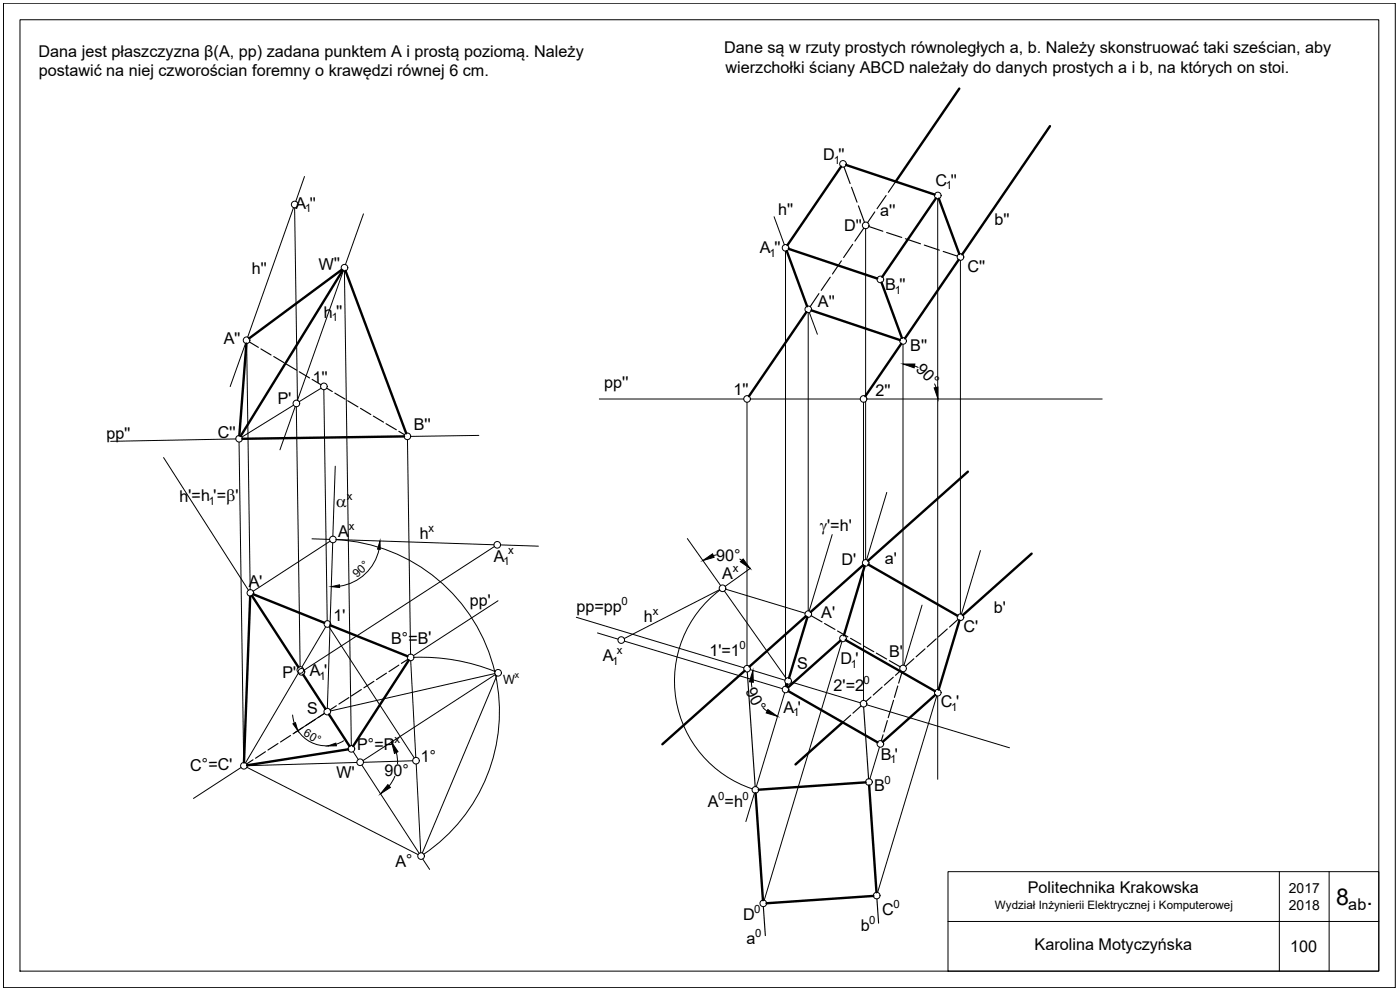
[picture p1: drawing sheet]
<svg xmlns="http://www.w3.org/2000/svg" width="420mm" height="297mm" viewBox="0 0 420 297" stroke-linecap="round" stroke-linejoin="round" font-family="sans-serif">
<!-- layer: 0 -->
<g fill="none" stroke="#000" stroke-width=".3">
<path d="M1 1h417.7v295.3h-417.7zM6 5.9h407.8v285.5h-407.8zM91.4 53l-2.6 7.5M281.4 59.7v147.2M88.1 62.3l-13.8 38.9M88.4 62.4l.9 57.7 13.7-38.8M109.1 64.2l-5.4 15.2M232.3 65l3.1 8.4M235.7 75.4v128.3M259.8 68.6v50.4M288.2 78.1v106.1M103.1 81.1h.1"/>
<path d="M103.4 81.3l2 142.4M242.6 93.8v89.5M242.9 93.8l2.4 6.5M73.7 103l-4.6 13M74 103.1l1.1 73.9M96.3 116.5l-6.5 4M97.2 117l1 69.2M179.9 119.7h43.3M225.2 119.7h32.9M260.1 119.7h70.7M271 103.3v96.3M274.5 109.8l1 .4"/>
<path d="M280.5 115.2l.4 1.1M49.1 137.3l25.5 39.8M70.8 131.7l-37.6 .7M71.7 132.7l1.4 96.1M88.1 121.6l-15.5 9.5M88.6 122l-4.6 13M88.9 122l1.2 78M100.6 139.9l-.7 21M122.3 132l.9 64.3M143.7 130.6l-20.4 .3M224.2 120.7v78.9M259.2 120.7v47.4"/>
<path d="M259.8 120.5v47.4M266.1 147.7l-6 20.2M93.6 161.7l5.3 .1M99 162.4l-23.1 15M99.9 162.9l-1.7 49.6M100.9 161.9l47.3 1.5M100.9 161.9a51.7 51.7 0 0 1 47.6 39.8M113.8 164.8a14.2 14.2 0 0 1-11.9 11.1M148.4 164l-57.1 37M150.2 163.5l11.4 .4M206.3 161.6l10 14.1M216 177.1a34.1 34.1 0 0 0 9.8 59.6"/>
<path d="M217.4 177.3l18.6 26.2M217.8 176.8l23.8 7.2M249.8 160.4l-6.9 22.9M259.2 169.7v40.5M294.2 165.2l-5.7 19.1M97.7 188.1l-7.1 12.1M98.7 188.1l25.6 39.3M123.3 198.3l1.5 28.9M124.3 197.2a59.7 59.7 0 0 1 24.3 4.3M149.5 180.3l-25.4 16.4M173 185.2l50.3 15.2M179.3 189.9l6.2 1.9"/>
<path d="M187.4 192.4l47.4 14.2M252.7 192.5l-23.4 77.6M276.7 181.6l-5.4 18M87.8 214.5l.5 2.5M89.4 219.2a10.1 10.1 0 0 0 9 4.6M89.5 202l-15.8 26.9M97.3 214.1l-9 5.8M148.5 202.1l-49.3 11.2M148.7 202.4l-39.8 25.8M148.7 202.5a51.7 51.7 0 0 1-21.5 53.8M149.1 202.8l-22.4 53.1M225.2 200.9l10.4 3.2"/>
<path d="M225.5 204.6l.2 1.6M229 212.4l1.2 1M235.5 207.9l-8.5 28.2M235.7 205v.9M237.5 204.6l20.7 6.3M260.1 211.5l42.9 12.9M281.1 208.8l-17.7 59M281.4 208.9v24.9M72.3 230.3l-14.2 9.3M74.1 230.2l51.4 26.2M103.1 222.3l-2.2 1M106 225.5l1.6 2.4"/>
<path d="M107.1 228.8l-32.9 .9M108.6 229.6l17.2 26.4M123.9 228.3l-14.8 .4M124.9 229.2l1.4 26.7M226.4 238l-2.6 8.5M263.9 224.2l-2.8 9.5M126.9 257.7l2 3.2M284.5 261.5h129.3v29.9h-129.3zM284.5 276.5h129.3M383.9 261.5v29.9M398.9 261.5v29.9"/>
<circle cx="253" cy="49.2" r=".99"/>
<circle cx="281.4" cy="58.7" r=".99"/>
<circle cx="88.4" cy="61.4" r=".99"/>
<circle cx="235.8" cy="74.4" r=".99"/>
<circle cx="259.8" cy="67.6" r=".99"/>
<circle cx="288.3" cy="77.1" r=".99"/>
<circle cx="103.4" cy="80.3" r=".99"/>
<circle cx="242.6" cy="92.8" r=".99"/>
<circle cx="264.2" cy="83.8" r=".99"/>
<circle cx="74" cy="102.1" r=".99"/>
<circle cx="97.2" cy="115.9" r=".99"/>
<circle cx="224.2" cy="119.7" r=".99"/>
<circle cx="259.2" cy="119.7" r=".99"/>
<circle cx="271" cy="102.3" r=".99"/>
<circle cx="71.8" cy="131.6" r=".99"/>
<circle cx="88.9" cy="121.1" r=".99"/>
<circle cx="122.3" cy="130.9" r=".99"/>
<circle cx="75.1" cy="177.9" r=".99"/>
<circle cx="99.9" cy="161.9" r=".99"/>
<circle cx="149.2" cy="163.5" r=".99"/>
<circle cx="216.8" cy="176.5" r=".99"/>
<circle cx="259.8" cy="168.9" r=".99"/>
<circle cx="98.3" cy="187.2" r=".99"/>
<circle cx="123.2" cy="197.3" r=".99"/>
<circle cx="186.4" cy="192" r=".99"/>
<circle cx="242.6" cy="184.3" r=".99"/>
<circle cx="253" cy="191.5" r=".99"/>
<circle cx="288.3" cy="185.2" r=".99"/>
<circle cx="90.1" cy="201" r=".99"/>
<circle cx="90.5" cy="201.6" r=".99"/>
<circle cx="98.2" cy="213.5" r=".99"/>
<circle cx="149.5" cy="201.9" r=".99"/>
<circle cx="224.2" cy="200.6" r=".99"/>
<circle cx="235.8" cy="206.9" r=".99"/>
<circle cx="236.5" cy="204.3" r=".99"/>
<circle cx="259.2" cy="211.1" r=".99"/>
<circle cx="271" cy="200.6" r=".99"/>
<circle cx="281.4" cy="207.8" r=".99"/>
<circle cx="73.2" cy="229.8" r=".99"/>
<circle cx="105.5" cy="224.7" r=".99"/>
<circle cx="108.1" cy="228.7" r=".99"/>
<circle cx="124.8" cy="228.2" r=".99"/>
<circle cx="226.7" cy="237" r=".99"/>
<circle cx="260.8" cy="234.6" r=".99"/>
<circle cx="264.2" cy="223.2" r=".99"/>
<circle cx="126.4" cy="256.9" r=".99"/>
<circle cx="229.1" cy="271" r=".99"/>
<circle cx="263.1" cy="268.7" r=".99"/>
</g>
<g fill="none" stroke="#000" stroke-width=".72">
<path d="M287.9 26.6l-19.1 27.9M315.1 37.8l-26.3 38.5M252.4 50l-16.1 23.5M253.9 49.5l26.6 8.9M280.9 59.5l-16.1 23.6M281.8 59.6l6.1 16.6M236.1 75.3l6.1 16.6M236.7 74.7l26.6 8.9M287.7 78l-16.1 23.5M102.6 80.9l-27.8 20.6M102.8 81.2l-30.6 49.6M103.7 81.3l18.2 48.7"/>
<path d="M242 93.6l-17.2 25.3M243.5 93.1l26.6 8.9M264.6 84.8l6.1 16.6M73.9 103.1l-2.1 27.6M270.5 103.2l-10.8 15.7M121.3 130.9l-48.6 .8M290.5 141.5l-30 26.7M75.1 178.9l-1.9 49.9M75.6 178.8l14 21.4M76 178.3l21.3 8.6M259 169.6l-15.7 14M259.5 169.8l-6.2 20.8"/>
<path d="M260.6 169.4l26.7 15.3M309.6 166.1l-20.6 18.5M99.1 187.6l23.2 9.3M122.7 198.1l-16.7 25.8M241.8 184.9l-16.9 15.1M242.3 185.2l-5.5 18.2M252.2 192.2l-15.7 14M253.8 192.1l26.8 15.2M287.9 186.2l-6.2 20.7M91 202.4l6.6 10.3M98.7 214.4l6.2 9.5M223.5 201.3l-24.7 22"/>
<path d="M236.2 205.3l-.2 .7M236.6 207.4l26.7 15.3M252.9 216.7l-14.2 12.7M280.7 208.5l-15.7 14M104.5 224.8l-30.3 4.8M226.8 238l2.2 32.1M259.8 234.7l-32.1 2.2M260.8 235.7l2.2 32M262.1 268.8l-32.1 2.2"/>
</g>
<path d="M271 109.2h3.6l-.3 1.2zM280.4 116.4l1.1-.2v3.5zM99.4 176l2.5-.5v.8zM114 162.3l.1 2.5h-.8zM87.9 217.2l.8-.4 .7 2.4zM226 201.2l.1 3.5-1.2-.1zM230.4 212.9l2.9 2-3.4-1zM98.4 223.8l2.4-.8 .2 .8z" fill="#000" stroke="#000" stroke-width=".3"/>
<g fill="none" stroke="#000" stroke-width=".34">
<path d="M253.3 50.1l1.8 5M255.6 56.2l1.6 4.5M265.9 58.7l-2.7 3.9M268.8 54.5l-2.2 3.2M252.5 78.3l-2.7 3.9M255.9 73.3l-2.7 4M257.6 61.8l1.8 4.9M259.2 68.5l-2.6 3.8M260.7 67.9l4.3 1.5M262.5 63.6l-2.2 3.2M266.1 69.8l4.5 1.4M271.7 71.6l4.6 1.6"/>
<path d="M277.4 73.5l4.5 1.6M283.1 75.4l4.2 1.4M245.8 88.1l-2.7 3.9M249.2 83.2l-2.7 3.9M74.9 102.6l2.6 1.6M78.3 104.7l3.1 1.8M82.2 107l3 1.8M86 109.3l3.1 1.8M89.8 111.5l3.1 1.9M93.7 113.8l2.6 1.6M98 116.5l1.7 1M100.5 117.9l3.1 1.9"/>
<path d="M104.3 120.2l3.1 1.9M108.2 122.5l3.1 1.9M112 124.8l3.1 1.9M115.9 127.1l3 1.8M119.7 129.4l1.7 1M119.7 199.6l-3 1.9M122.4 197.8l-1.9 1.3M243.4 184.7l3.3 1.9M247.5 187.1l3.1 1.7M251.4 189.3l3.1 1.8M255.3 191.5l3 1.8M259.1 193.8l3.1 1.7"/>
<path d="M263 196l3.1 1.7M266.9 198.2l3.3 1.9M274.3 197.7l-2.5 2.2M277.6 194.7l-2.7 2.4M281 191.7l-2.7 2.4M284.3 188.7l-2.7 2.4M287.5 185.9l-2.5 2.2M91 218.2l-3 2M94.7 215.8l-3 2M97.4 214.1l-2 1.2M101 211.8l-2 1.2M104.7 209.3l-3 1.9"/>
<path d="M108.4 206.9l-3 1.9M112.2 204.4l-3 2M116 202l-3 1.9M224.3 201.6l2.3 34.4M255.3 214.6l-2.4 2.1M258.4 211.8l-2.4 2.2M259.2 212.2l1.5 21.5M261.4 209.1l-1.5 1.4M264.7 206.2l-2.6 2.3M266.3 216.2l-1 3.4M268.1 203.2l-2.7 2.4M268.2 210.1l-1.6 5.2"/>
<path d="M269.4 205.8l-1 3.5M270.3 201.2l-1.5 1.4M270.7 201.5l-1 3.5M75.9 228l-1.9 1.2M79.7 225.6l-3 1.9M83.4 223.1l-3 1.9M87.2 220.7l-3 1.9M265 220.5l-.5 1.8M229.1 272.1l.6 8.6M263.2 269.7l.5 7.3"/>
</g>
<!-- layer: ZADANIE1 -->
<path d="M215 166.5l-.9 .2M215.9 177l-28.6 14.6M221.7 173l-4.1 2.9M222 167.7l.6 .4M225.2 170.5l-3.4 2.5M118.5 232.9l-1.7 2.9M118.9 225.8l.4 3.4" fill="none" stroke="#000" stroke-width=".3"/>
<path d="M210.9 168.2l3-2 .4 1zM222.2 168.5l.8-.8 2.1 2.9zM116.4 235.4l.8 .9-3 1.9zM117.5 222.6l2 3-1.1 .5z" fill="#000" stroke="#000" stroke-width=".3"/>
<path d="M179 241.5h.1" fill="none" stroke="#f00" stroke-width=".3"/>
<g font-size="6.9">
<text x="401" y="271.4">8</text>
<text x="410.1" y="271.4">.</text>
</g>
<g font-size="5.1">
<text x="100.9" y="152.1" transform="rotate(-1 100.9 152.1)">a</text>
<text x="246.2" y="159.3">g'=h'</text>
</g>
<g font-size="4.9">
<text x="11.6" y="17">Dana jest płaszczyzna β(A, pp) zadana punktem A i prostą poziomą. Należy</text>
<text x="217.4" y="16">Dane są w rzuty prostych równoległych a, b. Należy skonstruować taki sześcian, aby</text>
<text x="11.6" y="22.9">postawić na niej czworościan foremny o krawędzi równej 6 cm.</text>
<text x="217.7" y="21.8">wierzchołki ściany ABCD należały do danych prostych a i b, na których on stoi.</text>
<text x="247" y="48">D ''</text>
<text x="280.7" y="55.7">C ''</text>
<text x="88.7" y="62.7" transform="rotate(-1 88.7 62.7)">A</text>
<text x="93" y="62.6">''</text>
<text x="233.5" y="64.6">h''</text>
<text x="264.2" y="64.9">a''</text>
<text x="253.4" y="69.3">D''</text>
<text x="298.4" y="67.6">b''</text>
<text x="228.1" y="75.8">A ''</text>
<text x="75.6" y="82.3" transform="rotate(-1 75.6 82.3)">h''</text>
<text x="95.7" y="80.9" transform="rotate(-1 95.7 80.9)">W''</text>
<text x="290.4" y="81.6">C''</text>
<text x="265.6" y="87">B ''</text>
<text x="97.2" y="95.3" transform="rotate(-1 97.2 95.3)">h ''</text>
<text x="245.5" y="92">A''</text>
<text x="67.1" y="103.3" transform="rotate(-1 67.1 103.3)">A''</text>
<text x="273.2" y="105.3">B''</text>
<text x="274.6" y="111" transform="rotate(45 274.6 111)">90°</text>
<text x="93.9" y="115.1" transform="rotate(-1 93.9 115.1)">1''</text>
<text x="181.3" y="116.4">pp''</text>
<text x="220.1" y="118.7">1''</text>
<text x="262.7" y="118.9">2''</text>
<text x="83.3" y="121.2" transform="rotate(-1 83.3 121.2)">P'</text>
<text x="31.9" y="131.8" transform="rotate(-1 31.9 131.8)">pp''</text>
<text x="65.4" y="131.4" transform="rotate(-1 65.4 131.4)">C''</text>
<text x="124.2" y="129">B''</text>
<text x="53.9" y="150.5" transform="rotate(-1 53.9 150.5)">h'=h '=b</text>
<text x="70.7" y="150.3">'</text>
<text x="101.5" y="161.1" transform="rotate(-1 101.5 161.1)">A</text>
<text x="126" y="161.8" transform="rotate(-1 126 161.8)">h</text>
<text x="148.2" y="168.5" transform="rotate(-1 148.2 168.5)">A</text>
<text x="214.9" y="168.2">90°</text>
<text x="216.7" y="173.7">A</text>
<text x="252.5" y="169.6">D'</text>
<text x="265.6" y="169.2">a'</text>
<text x="74.7" y="176.2" transform="rotate(-1 74.7 176.2)">A'</text>
<text x="141" y="181.9" transform="rotate(-1 141 181.9)">pp'</text>
<text x="173" y="183.7">pp=pp</text>
<text x="246.5" y="185.3">A'</text>
<text x="298.2" y="183.9">b'</text>
<text x="100.1" y="186.3" transform="rotate(-1 100.1 186.3)">1'</text>
<text x="193.2" y="186.7">h</text>
<text x="289.2" y="189.6">C'</text>
<text x="117.4" y="193.2" transform="rotate(-1 117.4 193.2)">B°=B'</text>
<text x="212.9" y="196.9">1'=1</text>
<text x="266.8" y="197">B'</text>
<text x="84.7" y="203.5" transform="rotate(-1 84.7 203.5)">P'</text>
<text x="93" y="202.9" transform="rotate(-1 93 202.9)">A</text>
<text x="97.3" y="202.9">'</text>
<text x="180.9" y="198.2">A</text>
<text x="239.3" y="200.9">S</text>
<text x="252.2" y="199.2">D '</text>
<text x="223.6" y="207.2" transform="rotate(62 223.6 207.2)">90°</text>
<text x="250.2" y="207.5">2'=2</text>
<text x="92.2" y="214.2" transform="rotate(-1 92.2 214.2)">S</text>
<text x="235.1" y="213.9">A '</text>
<text x="282.3" y="212.2">C '</text>
<text x="107.2" y="225.1" transform="rotate(-1 107.2 225.1)">P°=P</text>
<text x="264.3" y="227.9">B '</text>
<text x="57.1" y="231.2" transform="rotate(-1 57.1 231.2)">C°=C'</text>
<text x="101" y="233.4" transform="rotate(-1 101 233.4)">W'</text>
<text x="115.4" y="232.8">90°</text>
<text x="126.3" y="228.6" transform="rotate(-1 126.3 228.6)">1°</text>
<text x="262.4" y="237.3">B</text>
<text x="212.5" y="242.1">A =h</text>
<text x="118.7" y="260" transform="rotate(-1 118.7 260)">A°</text>
<text x="308.5" y="268">Politechnika Krakowska</text>
<text x="264.8" y="274.4">C</text>
<text x="404.7" y="273.1">ab</text>
<text x="223" y="276.1">D</text>
<text x="258.3" y="279.4">b</text>
<text x="224.1" y="283.2">a</text>
<text x="310.5" y="285.2">Karolina Motyczyńska</text>
<text x="387.2" y="285.6">100</text>
</g>
<g font-size="4.2">
<text x="386.8" y="268">2017</text>
<text x="386.8" y="273">2018</text>
</g>
<text font-size="3.8" x="151" y="205.3" transform="rotate(-1 151 205.3)">W</text>
<g font-size="3.5">
<text x="107.2" y="173.5" transform="rotate(-43 107.2 173.5)">90°</text>
<text x="90.9" y="220.6" transform="rotate(30 90.9 220.6)">60°</text>
<text x="298.6" y="272.8">Wydział Inżynierii Elektrycznej i Komputerowej</text>
</g>
<g font-size="3.4">
<text x="250.2" y="49.1">1</text>
<text x="283.9" y="56.8">1</text>
<text x="91.6" y="63.7" transform="rotate(-1 91.6 63.7)">1</text>
<text x="231" y="77">1</text>
<text x="268.5" y="88.1">1</text>
<text x="99.6" y="96.4" transform="rotate(-1 99.6 96.4)">1</text>
<text x="104.1" y="149.9">x</text>
<text x="62.7" y="151.5" transform="rotate(-1 62.7 151.5)">1</text>
<text x="104.7" y="158.9">x</text>
<text x="128.6" y="159.6" transform="rotate(-1 128.6 159.6)">x</text>
<text x="152.5" y="166.3">x</text>
<text x="151.1" y="169.6" transform="rotate(-1 151.1 169.6)">1</text>
<text x="219.9" y="171.5">x</text>
<text x="186.5" y="181.6">0</text>
<text x="195.9" y="184.5">x</text>
<text x="185.2" y="196.1">x</text>
<text x="221.9" y="194.7">0</text>
<text x="95.9" y="204" transform="rotate(-1 95.9 204)">1</text>
<text x="183.8" y="199.4">1</text>
<text x="255.3" y="200.3">1</text>
<text x="259.2" y="205.3">0</text>
<text x="238" y="215">1</text>
<text x="285.5" y="213.3">1</text>
<text x="118.4" y="222.8">x</text>
<text x="267.2" y="229">1</text>
<text x="215.5" y="239.9">0</text>
<text x="222.8" y="239.9">0</text>
<text x="265.5" y="235.2">0</text>
<text x="226.4" y="274">0</text>
<text x="268.1" y="272.3">0</text>
<text x="226.6" y="281">0</text>
<text x="260.9" y="277.2">0</text>
</g>
<text font-size="2.7" x="154.5" y="203.5" transform="rotate(-2 154.5 203.5)">x</text>
</svg>
